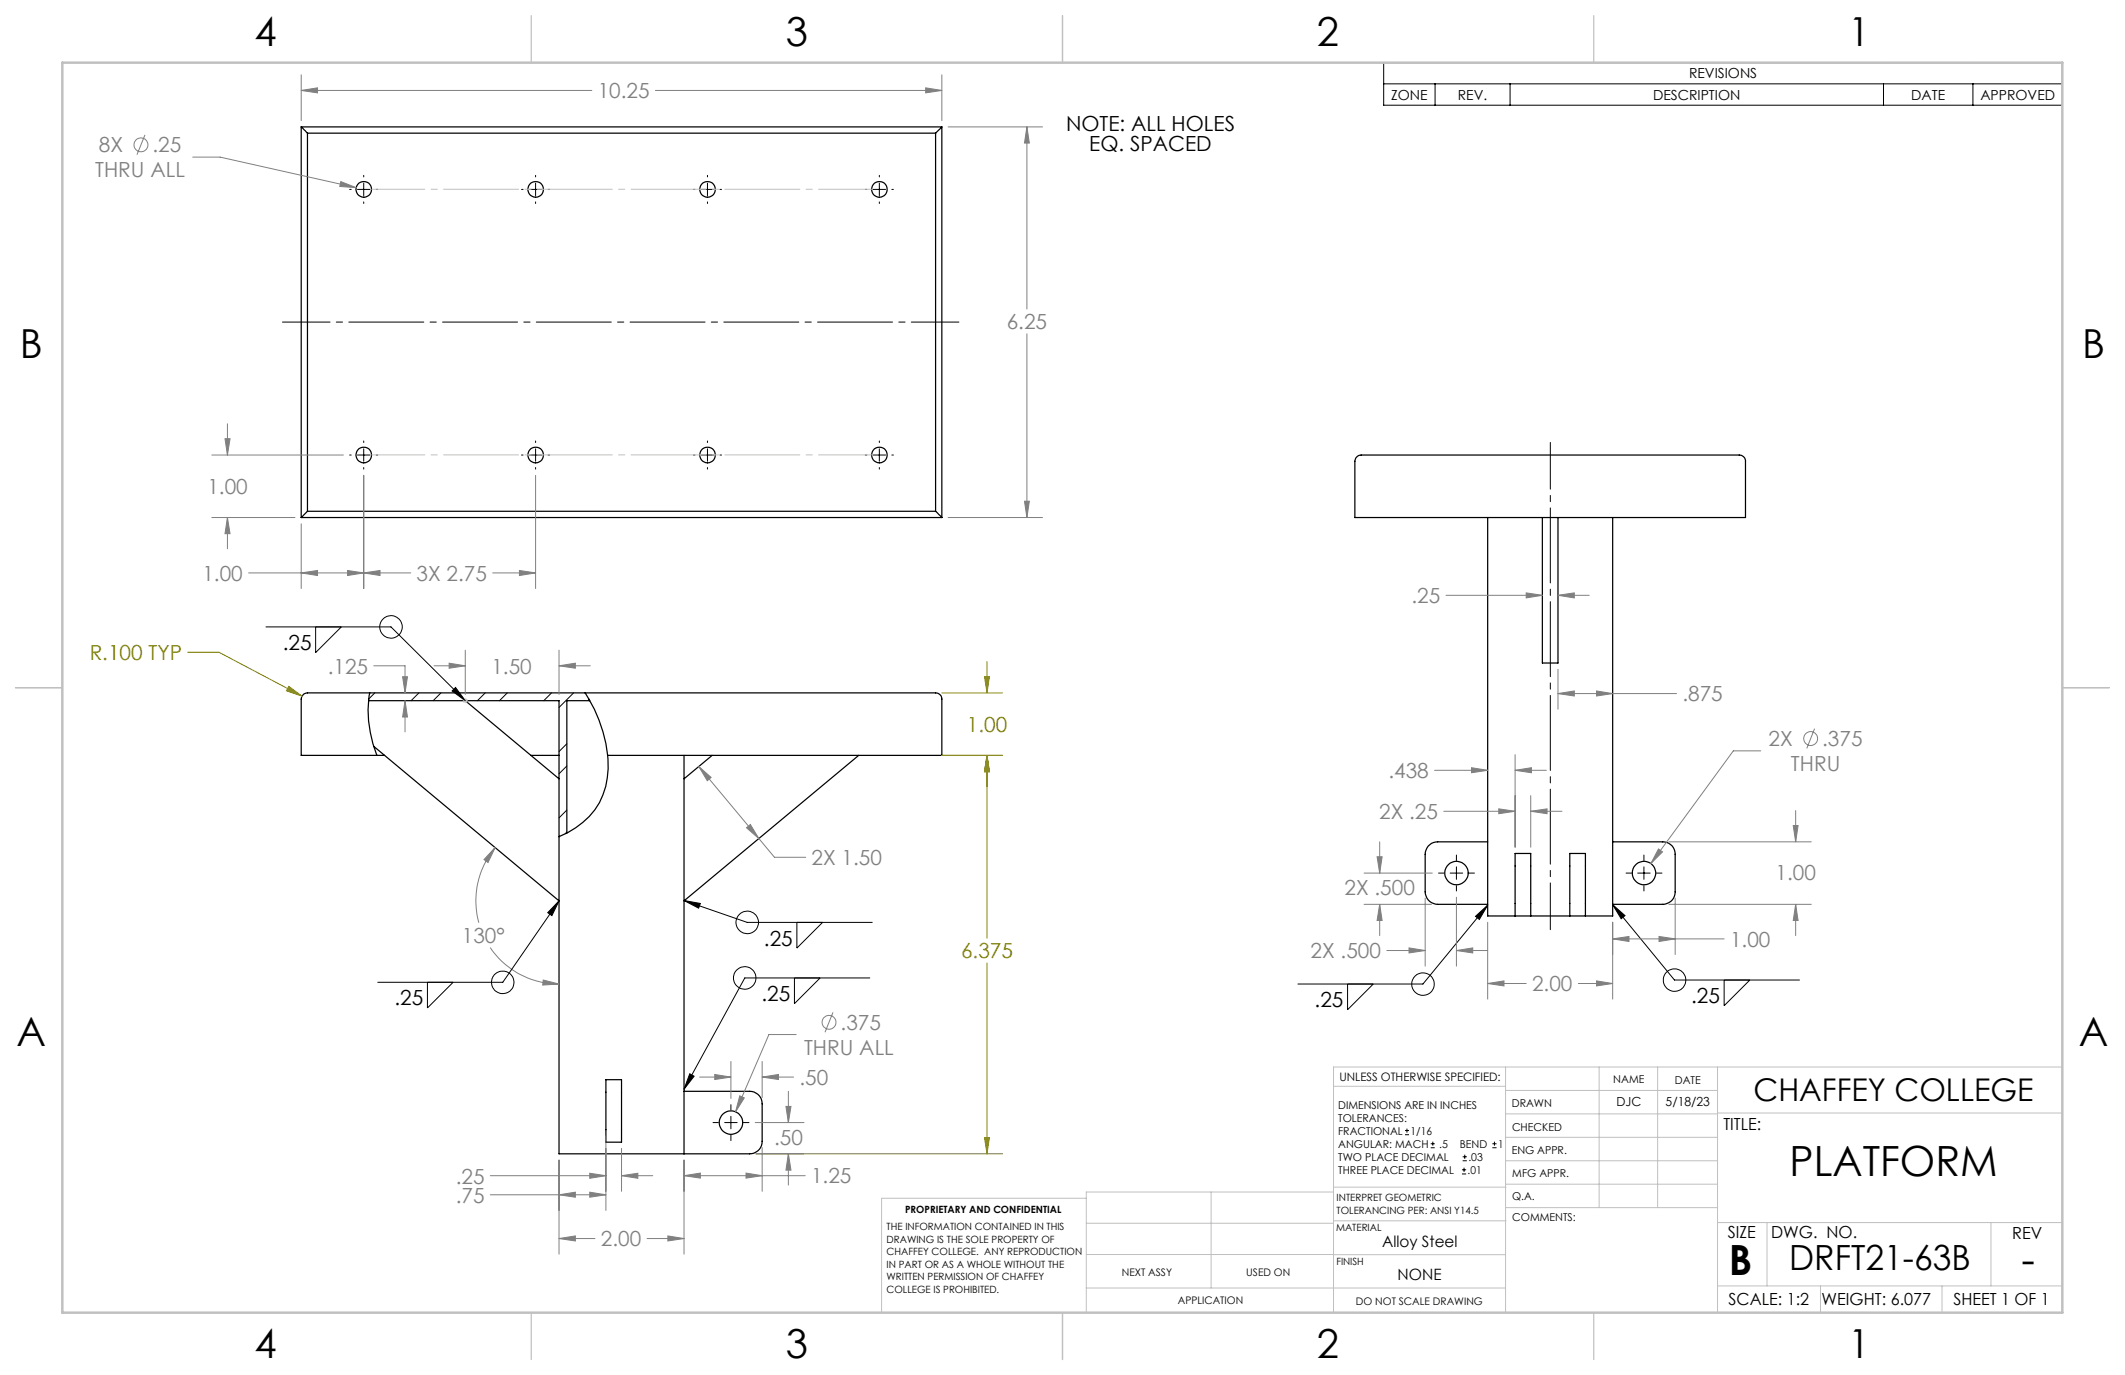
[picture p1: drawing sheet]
<svg xmlns="http://www.w3.org/2000/svg" width="432mm" height="279mm" viewBox="0 0 432 279" stroke-linecap="round" stroke-linejoin="round" font-family="sans-serif">
<g fill="none" stroke="#000" stroke-width=".2">
<path d="M281.2 12.7h137.9v8.7h-137.9zM281.2 17h137.9M291.6 17v4.4M306.8 17v4.4M382.7 17v4.4M400.9 17v4.4M71 38.5h.4M72.6 38.5h2.6M73.9 35.6v.3M73.9 37.2v2.6M76.4 38.5h.4M106 38.5h.3"/>
<path d="M107.6 38.5h2.5M108.8 35.6v.3M108.8 37.2v2.6M111.4 38.5h.3M140.9 38.5h.3M142.5 38.5h2.5M143.8 35.6v.3M143.8 37.2v2.6M146.3 38.5h.3M175.8 38.5h.3M177.4 38.5h2.6M178.7 35.6v.3"/>
<path d="M178.7 37.2v2.6M181.2 38.5h.3M73.9 41v.3M108.8 41v.3M143.8 41v.3M178.7 41v.3M71 92.5h.4M72.6 92.5h2.6M73.9 89.6v.3M73.9 91.2v2.5M73.9 95v.3M76.4 92.5h.4"/>
<path d="M106 92.5h.3M107.6 92.5h2.5M108.8 89.6v.3M108.8 91.2v2.5M108.8 95v.3M111.4 92.5h.3M140.9 92.5h.3M142.5 92.5h2.5M143.8 89.6v.3M143.8 91.2v2.5M143.8 95v.3M146.3 92.5h.3"/>
<path d="M175.8 92.5h.3M177.4 92.5h2.6M178.7 89.6v.3M178.7 91.2v2.5M178.7 95v.3M181.2 92.5h.3M54 127.4h25.4l15.1 15M64.1 127.4v5.2l5.3-5.2M92.6 139.7l1.9 2.7-2.6-2zM76.2 140.8l-1.3 1.2M85.1 140.8l-1.6 1.6M89.6 140.8l-1.6 1.6"/>
<path d="M98.6 140.8l-1.6 1.6M103.1 140.8l-1.6 1.6M112.1 140.8l-1.6 1.6M115.2 151.1l-1.6 1.6M115.2 155.6l-1.6 1.6M116.6 140.8l-3 3M115.2 164.6l-1.6 1.6M115.2 169.1l-.3 .3M292.3 177.4h1.1M294.7 177.4h2.5M295.9 173.7v1.2M295.9 176.1v2.6"/>
<path d="M295.9 180v1M298.5 177.4h1.1M330.4 177.4h1.1M332.8 177.4h2.5M334 173.7v1.2M334 176.1v2.6M334 180v1M336.6 177.4h1.1M86.9 199.6v5.2l5.2-5.2M113.6 183.1l-11.4 16.5h-25.4M113.6 183.1l-1.5 3-.8-.6zM139 183l12.8 4.4h25.4"/>
<path d="M139 183l3.3 .6-.3 .9zM161.4 198.7v5.2l5.3-5.2M161.9 187.4v5.3l5.2-5.3M176.7 198.7h-25.4l-12.3 22.6M273.8 200v5.2l5.2-5.2M299.8 186.2l2.5-2.3-1.7 2.9zM302.3 183.9l-13.2 16.1h-25.4M327.7 183.8l12.6 15.3h25.4M327.7 183.8l2.5 2.3-.8 .6zM350.3 199.1v5.3l5.3-5.3M140.2 218.2l.8 .5-2 2.6zM144.9 228.1h1.1"/>
<path d="M147.2 228.1h2.6M148.5 224.5v1.1M148.5 226.8v2.6M148.5 230.6v1.2M151.1 228.1h1.1M285.5 230.6h.8M285.5 229.7h.8M285.9 229.3v.9M290.7 233.2h.8M290.7 232.4h.8M291.1 232v.8M297.1 238.5h.8"/>
<path d="M297.1 237.7h.8M297.2 235.9h.9M297.2 235.1h.9M297.5 237.3v.8M297.6 234.6v.9M303.2 233.2h.9M303.2 232.4h.9M303.7 232v.8"/>
<circle cx="79.5" cy="127.4" r="2.29"/>
<circle cx="102.2" cy="199.6" r="2.29"/>
<circle cx="151.3" cy="198.7" r="2.28"/>
<circle cx="151.8" cy="187.4" r="2.29"/>
<circle cx="289.1" cy="200" r="2.29"/>
<circle cx="340.3" cy="199.2" r="2.29"/>
</g>
<g fill="none" stroke="#000" stroke-width=".25">
<path d="M61.2 25.8l1.3 1.3M61.2 25.8v79.4M61.2 25.8h130.2M62.5 27.1h127.6M62.5 27.1v76.8M190.1 27.1v76.8M191.4 25.8l-1.3 1.3M191.4 25.8v79.4M275.6 92.9l.6-.4h.4h76.8a1.26 1.26 0 0 1 1.3 1.2v11.5h-79.4v-11.5zM61.2 105.2h130.2M62.5 103.9l-1.3 1.3M62.5 103.9h127.6"/>
<path d="M190.1 103.9l1.3 1.3M302.3 105.2v80.9h25.4v-80.9M313.4 105.2v29.5h3.2v-29.5M74.9 142.4h38.7v92.1h38.7a2.51 2.51 0 0 0 2.6-2.6v-7.6a2.5 2.5 0 0 0-2.6-2.5h-13.3M75.1 140.8a23 23 0 0 0 1.5 12.7M76 151.7l37.6 31.4M78.1 153.5h-16.9v-11.4a1.33 1.33 0 0 1 1.3-1.3h127.6a1.26 1.26 0 0 1 1.3 1.3v11.4h-67.9M94.5 142.4l19.1 15.9M107.9 153.5h5.7M118.9 140.8a32.9 32.9 0 0 1 4.6 12.7M119.8 142.4h-4.6v26.9M123.5 153.5a15 15 0 0 1-8.1 15.7l-1.8 .8"/>
<path d="M139 153.5v81M144.7 153.5l-5.7 4.8M174.5 153.5l-35.5 29.6M302.3 171.1h-10.2a2.57 2.57 0 0 0-2.5 2.5v7.6a2.57 2.57 0 0 0 2.5 2.6h10.2M327.7 171.1h10.2a2.51 2.51 0 0 1 2.5 2.5v7.6a2.5 2.5 0 0 1-2.5 2.6h-10.2M307.9 186.1v-12.7h3.1v12.7M319 186.1v-12.7h3.2v12.7M123.1 219.4h3.2v12.7h-3.2z"/>
<circle cx="73.9" cy="38.5" r="1.59"/>
<circle cx="108.8" cy="38.5" r="1.59"/>
<circle cx="143.8" cy="38.5" r="1.59"/>
<circle cx="178.7" cy="38.5" r="1.59"/>
<circle cx="73.9" cy="92.5" r="1.59"/>
<circle cx="108.8" cy="92.5" r="1.59"/>
<circle cx="143.8" cy="92.5" r="1.59"/>
<circle cx="178.7" cy="92.5" r="1.59"/>
<circle cx="296" cy="177.4" r="2.38"/>
<circle cx="334.1" cy="177.4" r="2.38"/>
<circle cx="148.5" cy="228.1" r="2.38"/>
</g>
<g fill="none" stroke="#808080" stroke-width=".2">
<path d="M61.2 18.4l3.3-.5v1zM61.2 15.2v9.3M61.2 18.4h59.1M133.2 18.4h58.2M188.1 17.9l3.3 .5-3.3 .5zM191.4 15.2v9.3M29.5 27.4l-1.7 4M39.2 31.9h5.5l27.7 6.2M69.3 36.9l3.1 1.2-3.4-.2zM192.7 25.8h19.1M208.7 25.8l.5 3.3h-1zM208.7 25.8v37"/>
<path d="M208.7 67.8v37.4M43 92.5h26.8M45.7 89.1h1l-.5 3.4zM46.2 86.1v6.4M73.9 96.6v23M108.8 96.6v23M43 105.2h16.9M46.2 105.2l.5 3.2h-1zM46.2 105.2v6.3M50.5 116.4h33M61.2 116.4l3.3-.5v1zM61.2 106.4v13.2"/>
<path d="M70.6 115.9l3.3 .5-3.3 .5zM73.9 116.4l3.3-.5v1zM100.1 116.4h8.7M105.6 115.9l3.2 .5-3.2 .5zM192.7 105.2h19.1M208.2 101.8h1l-.5 3.4zM76 135.3h6.3v5.5M81.8 137.5h1l-.5 3.3zM88.2 135.3h6.3M91.3 134.8l3.2 .5-3.2 .5zM94.5 132.1v9M113.6 135.3l3.3-.5v1z"/>
<path d="M113.6 132.1v9M113.6 135.3h6.3M293.8 121h19.6M310.1 120.5l3.3 .5-3.3 .5zM316.6 121l3.3-.5v1zM316.6 136v8.1M316.6 121h6.3M82.3 142.4l.5 3.3h-1zM82.3 142.4v6.3M142 155.8l2.5 2.2-.8 .6zM142 155.8l15.4 18.4h6.3M291.5 156.5h10.8"/>
<path d="M299 156l3.3 .5-3.3 .5zM307.9 156.5l3.3-.5v1zM307.9 153.4v18.8M307.9 156.5h6.3M316.6 140.9l3.3-.5v1zM316.6 140.9h24.1M324.4 140.4l3.3 .5-3.3 .5zM357.8 152.6h-5.6l-16.7 22.9M368.7 148.1l-1.6 4M100.6 172.2l-1.4 3.1-.8-.6zM100.6 172.2a17 17 0 0 0-3.3 15.3M151.7 168.2l.8-.7 1.7 2.9z"/>
<path d="M277.2 177.4h13.8M279.8 174.1h1l-.4 3.3zM280.4 171.1v6.3M293.4 164.9h14.5M304.6 164.4l3.3 .5-3.3 .4zM311 164.9l3.4-.5v.9zM311 161.7v10.5M311 164.9h6.4M337 172.5l.8 .6-2.3 2.4zM339.1 171.1h29M364.4 167.7h1l-.5 3.4zM364.9 164.7v6.4"/>
<path d="M99.6 192.5a16.7 16.7 0 0 0 14 7.5M110.4 199.1l3.2 .9-3.3 .2zM277.2 183.8h13.7M280.4 183.8l.4 3.2h-1zM280.4 183.8v6.3M281.8 193.1h7.8M286.3 192.6l3.3 .5-3.3 .5zM289.6 182.5v13.8M295.9 193.1l3.4-.5v1zM295.9 182.3v14M295.9 193.1h6.4M302.3 199.8l3.3-.5v1z"/>
<path d="M302.3 187.4v15.6M302.3 199.8h7.8M320.7 199.8h7M324.4 199.3l3.3 .5-3.3 .5zM327.7 190.8l3.3-.5v1zM327.7 187.4v15.6M327.7 190.8h22.6M337.1 190.3l3.3 .5-3.3 .5zM339.1 183.8h29M340.4 182.5v11.5M364.9 183.8l.5 3.2h-1zM364.9 183.8v6.3"/>
<path d="M142.2 218.9h6.3M145.2 218.3l3.3 .6-3.3 .5zM148.5 215.7v7.5M154.9 218.9l3.3-.6v1.1zM154.9 215.7v7.3M154.9 218.9h6.4M161.8 210.2h-5.6l-6.7 15.7M169.3 205.7l-1.7 4.1M99.6 238.9h23.5M113.6 235.7v19.1M119.8 238.4l3.3 .5-3.3 .5zM123.1 230.8v15.2"/>
<path d="M126.3 238.9l3.3-.5v1zM126.3 233.4v8.7M126.3 238.9h6.3M139 238.9l3.3-.5v1zM139 235.7v19.1M139 238.9h24.6M150.3 222.7l.9 .4-1.7 2.8zM151.6 238.4l3.3 .5-3.3 .5zM153.5 228.1h9.9M153.6 234.5h9.8M154.9 233.2v8.9M159.7 224.8h1l-.5 3.3z"/>
<path d="M160.2 234.5l.5 3.3h-1zM160.2 221.8v6.3M160.2 234.5v6.3M99.6 242.8h23.5M113.6 251.7l3.3-.6v1.1zM113.6 242.8l3.3-.5v1zM113.6 251.7h7.3M119.8 242.3l3.3 .5-3.3 .5zM131.5 251.7h7.5M135.7 251.1l3.3 .6-3.3 .5z"/>
<circle cx="28.6" cy="29.4" r="1.41"/>
<circle cx="367.9" cy="150.1" r="1.4"/>
<circle cx="168.5" cy="207.7" r="1.4"/>
</g>
<g fill="none" stroke="#c0c0c0" stroke-width=".2">
<path d="M94.1 142.4h1M94.2 142l.7 .7M94.5 141.9v1M94.9 142l-.7 .7M305.9 216.8v49.9M324.9 216.8v28.6M336.8 216.8v28.6M349 216.8v49.9M419.1 216.8h-148.1v49.9M271 220.7h34.9M305.9 231.1h43.1M305.9 226.3h43.1"/>
<path d="M305.9 221.6h43.1M305.9 235.9h43.1M349 226.2h70.1M220.7 248.6h50.3M220.7 254.9h50.3M220.7 243.5h-41.6v23.2M246.1 242.2v19.5M271 255h34.9M271 248.1h35M271 242.2h-50.3v24.5M271 241.2h35M305.9 240.6h43.1"/>
<path d="M306 245.4h43M349 248.4h70.1M359.1 248.4v12.9M404.6 248.4v12.9M220.7 261.7h85.2M349 261.3h70.1M369.9 261.3v5.4M394.6 261.3v5.4"/>
</g>
<path d="M38.1 132.5h6.4l16.9 9M58.7 139.5l2.7 2-3.2-1.1zM200.1 137.5h.9l-.4 3.3zM200.6 134.4v6.4M191.4 153.5h12.3M191.4 140.8h12.3M200.6 153.5l.4 3.3h-.9zM200.6 153.5v37.1M200.6 195.7v38.8M153.6 234.5h50.1M200.1 231.2h.9l-.4 3.3z" fill="none" stroke="#808000" stroke-width=".2"/>
<path d="M194.9 65.4h-137.5" fill="none" stroke="#000" stroke-width=".2" stroke-dasharray="15.2 1.3 1.3 1.3" stroke-dashoffset="5.6"/>
<path d="M315 188.9v-99" fill="none" stroke="#000" stroke-width=".2" stroke-dasharray="15.2 1.3 1.3 1.3" stroke-dashoffset="5.7"/>
<path d="M75.5 38.5h101.6M75.5 92.4h101.6" fill="none" stroke="#c0c0c0" stroke-width=".2" stroke-dasharray="15.2 1.3 1.3 1.3" stroke-dashoffset="4.4"/>
<path d="M108 3.2v9.5M215.9 3.2v9.5M323.8 3.2v9.5M3.1 139.7h9.6M419.1 139.7h9.5M108 266.7v9.6M215.9 266.7v9.6M323.8 266.7v9.6" fill="none" stroke="#c0c0c0" stroke-width=".25"/>
<path d="M12.7 12.7h406.4v254h-406.4z" fill="none" stroke="#c0c0c0" stroke-width=".5"/>
<path d="M113.6 183.1l-1.5 3-.8-.6zM92.6 139.7l1.9 2.7-2.6-2zM139 183l3.3 .6-.3 .9zM140.2 218.2l.8 .5-2 2.6zM299.8 186.2l2.5-2.3-1.7 2.9zM327.7 183.8l2.5 2.3-.8 .6z" fill="#000"/>
<path d="M91.3 134.8l3.2 .5-3.2 .5zM113.6 135.3l3.3-.5v1z" fill="#808080"/>
<path d="M200.1 231.2h.9l-.4 3.3zM200.6 153.5l.4 3.3h-.9zM58.7 139.5l-.5 .9 3.2 1.1zM200.6 153.5l.4 3.3h-.9zM200.1 137.5h.9l-.4 3.3z" fill="#808000"/>
<path d="M113.6 251.7l3.3-.6v1.1zM135.7 251.1l3.3 .6-3.3 .5zM151.7 168.2l.8-.7 1.7 2.9zM142 155.8l2.5 2.2-.8 .6zM119.8 242.3l3.3 .5-3.3 .5zM113.6 242.8l3.3-.5v1zM126.3 238.9l3.3-.5v1zM119.8 238.4l3.3 .5-3.3 .5zM139 238.9l3.3-.5v1zM151.6 238.4l3.3 .5-3.3 .5zM150.3 222.7l-.8 3.2 1.7-2.8zM100.6 172.2l-1.4 3.1-.8-.6zM110.4 199.1l3.2 .9-3.3 .2zM82.3 142.4l.5 3.3h-1zM81.8 137.5h1l-.5 3.3zM160.2 234.5l.5 3.3h-1zM159.7 224.8h1l-.5 3.3zM154.9 218.9l3.3-.6v1.1zM145.2 218.3l3.3 .6-3.3 .5zM61.2 18.4l3.3-.5v1zM188.1 17.9l3.3 .5-3.3 .5zM208.7 25.8l.5 3.3h-1zM208.2 101.8h1l-.5 3.4zM45.7 89.1h1l-.5 3.4zM46.2 105.2l.5 3.2h-1zM61.2 116.4l3.3-.5v1zM70.6 115.9l3.3 .5-3.3 .5zM73.9 116.4l3.3-.5v1zM105.6 115.9l3.2 .5-3.2 .5zM69.3 36.9l-.3 1 3.4 .2zM316.6 140.9l3.3-.5v1zM324.4 140.4l3.3 .5-3.3 .5zM316.6 121l3.3-.5v1zM310.1 120.5l3.3 .5-3.3 .5zM324.4 199.3l3.3 .5-3.3 .5zM302.3 199.8l3.3-.5v1zM299 156l3.3 .5-3.3 .5zM307.9 156.5l3.3-.5v1zM304.6 164.4l3.3 .5-3.3 .4zM311 164.9l3.4-.5v.9zM327.7 190.8l3.3-.5v1zM337.1 190.3l3.3 .5-3.3 .5zM364.9 183.8l.5 3.2h-1zM364.4 167.7h1l-.5 3.4zM280.4 183.8l.4 3.2h-1zM279.8 174.1h1l-.4 3.3zM286.3 192.6l3.3 .5-3.3 .5zM295.9 193.1l3.4-.5v1zM337 172.5l-1.5 3 2.3-2.4z" fill="#808080"/>
<g font-size="8.5">
<text x="363.6" y="239">PLATFORM</text>
<text x="351.3" y="259">B</text>
<text x="410.8" y="258.9">-</text>
</g>
<g font-size="8.1">
<text x="51.7" y="9.3">4</text>
<text x="159.7" y="9.3">3</text>
<text x="267.6" y="9.3">2</text>
<text x="375.6" y="9.3">1</text>
<text x="4" y="72.8">B</text>
<text x="423.1" y="72.8">B</text>
<text x="3.3" y="212.5">A</text>
<text x="422.4" y="212.5">A</text>
<text x="51.7" y="276">4</text>
<text x="159.7" y="276">3</text>
<text x="267.6" y="276">2</text>
<text x="375.6" y="276">1</text>
</g>
<text font-size="7.1" x="363.6" y="258.1">DRFT21-63B</text>
<text font-size="6.3" x="356.3" y="223.7">CHAFFEY COLLEGE</text>
<g font-size="4.2" fill="#808080">
<text x="121.5" y="19.9">10.25</text>
<text x="20.1" y="31">8X</text>
<text x="31" y="31">.25</text>
<text x="19.3" y="36.1">THRU ALL</text>
<text x="204.6" y="66.9">6.25</text>
<text x="42.1" y="100.4">1.00</text>
<text x="41.1" y="118">1.00</text>
<text x="84.6" y="118">3X 2.75</text>
<text x="286.8" y="122.6">.25</text>
<text x="66.6" y="136.9">.125</text>
<text x="99.8" y="136.9">1.50</text>
<text x="341.9" y="142.5">.875</text>
<text x="359.4" y="151.6">2X</text>
<text x="370.3" y="151.6">.375</text>
<text x="282.1" y="158.1">.438</text>
<text x="363.9" y="156.7">THRU</text>
<text x="280.2" y="166.4">2X .25</text>
<text x="164.9" y="175.8">2X 1.50</text>
<text x="360.8" y="178.7">1.00</text>
<text x="273.2" y="181.8">2X .500</text>
<text x="93.9" y="191.6">130°</text>
<text x="266.3" y="194.7">2X .500</text>
<text x="351.5" y="192.4">1.00</text>
<text x="311.3" y="201.4">2.00</text>
<text x="170.8" y="209.3">.375</text>
<text x="163.4" y="214.4">THRU ALL</text>
<text x="162.5" y="220.4">.50</text>
<text x="157.3" y="232.8">.50</text>
<text x="92.6" y="244.3">.75</text>
<text x="92.6" y="240.5">.25</text>
<text x="164.8" y="240.5">1.25</text>
<text x="122.1" y="253.3">2.00</text>
</g>
<g font-size="4.2">
<text x="216.6" y="26.6">NOTE: ALL HOLES</text>
<text x="221.3" y="30.7">EQ. SPACED</text>
<text x="57.4" y="132.1">.25</text>
<text x="155.2" y="192.1">.25</text>
<text x="154.7" y="203.4">.25</text>
<text x="343.7" y="203.9">.25</text>
<text x="80.1" y="204.3">.25</text>
<text x="267.1" y="204.7">.25</text>
</g>
<g font-size="4.2" fill="#808000">
<text x="18.2" y="134.1">R.100 TYP</text>
<text x="196.5" y="148.7">1.00</text>
<text x="195.3" y="194.7">6.375</text>
</g>
<g font-size="3.4">
<text x="350.2" y="229.5">TITLE:</text>
<text x="351.1" y="251.6">SIZE</text>
<text x="359.9" y="251.6">DWG. NO.</text>
<text x="408.9" y="251.7">REV</text>
<text x="351.2" y="265.2">SCALE: 1:2</text>
<text x="370.1" y="265.3">WEIGHT: 6.077</text>
<text x="396.9" y="265.2">SHEET 1 OF 1</text>
</g>
<g font-size="3.2">
<text x="280.9" y="253.3">Alloy Steel</text>
<text x="284" y="260.1">NONE</text>
</g>
<g font-size="2.8">
<text x="343.2" y="15.9">REVISIONS</text>
<text x="282.7" y="20.3">ZONE</text>
<text x="296.2" y="20.3">REV.</text>
<text x="335.9" y="20.3">DESCRIPTION</text>
<text x="388.4" y="20.3">DATE</text>
<text x="402.4" y="20.3">APPROVED</text>
</g>
<g font-size="2.5">
<text x="328.5" y="224.8">DJC</text>
<text x="338.5" y="224.8">5/18/23</text>
</g>
<text font-size="2.4" x="272.2" y="219.7">UNLESS OTHERWISE SPECIFIED:</text>
<g font-size="2.2">
<text x="327.8" y="220.1">NAME</text>
<text x="340.3" y="220.2">DATE</text>
<text x="271.9" y="225.3">DIMENSIONS ARE IN INCHES</text>
<text x="271.9" y="227.9">TOLERANCES:</text>
<text x="307.2" y="224.9">DRAWN</text>
<text x="271.9" y="230.6">FRACTIONAL</text>
<text x="271.9" y="233.2">ANGULAR: MACH</text>
<text x="286.6" y="230.6">1/16</text>
<text x="292.5" y="233.2">.5</text>
<text x="296.6" y="233.2">BEND</text>
<text x="304.4" y="233.2">1</text>
<text x="307.3" y="229.8">CHECKED</text>
<text x="271.9" y="238.5">THREE PLACE DECIMAL</text>
<text x="271.9" y="235.9">TWO PLACE DECIMAL</text>
<text x="298.2" y="238.5">.01</text>
<text x="298.4" y="235.9">.03</text>
<text x="307.2" y="234.5">ENG APPR.</text>
<text x="307.3" y="239.2">MFG APPR.</text>
<text x="307.3" y="243.9">Q.A.</text>
<text x="307.3" y="248.1">COMMENTS:</text>
</g>
<g font-size="2.1">
<text x="227.9" y="259.2">NEXT ASSY</text>
<text x="253.3" y="259.2">USED ON</text>
<text x="239.3" y="265">APPLICATION</text>
<text x="275.5" y="265.1">DO NOT SCALE DRAWING</text>
</g>
<g font-size="2">
<text x="271.6" y="244.1">INTERPRET GEOMETRIC</text>
<text x="180.2" y="250">THE INFORMATION CONTAINED IN THIS</text>
<text x="183.9" y="246.4">PROPRIETARY AND CONFIDENTIAL</text>
<text x="271.5" y="250.2">MATERIAL</text>
<text x="271.6" y="246.6">TOLERANCING PER: ANSI Y14.5</text>
<text x="180.2" y="252.5">DRAWING IS THE SOLE PROPERTY OF</text>
<text x="180.2" y="255.1">CHAFFEY COLLEGE. ANY REPRODUCTION</text>
<text x="180.2" y="257.6">IN PART OR AS A WHOLE WITHOUT THE</text>
<text x="271.5" y="257">FINISH</text>
<text x="180.2" y="260.1">WRITTEN PERMISSION OF CHAFFEY</text>
<text x="180.2" y="262.6">COLLEGE IS PROHIBITED.</text>
</g>
</svg>
